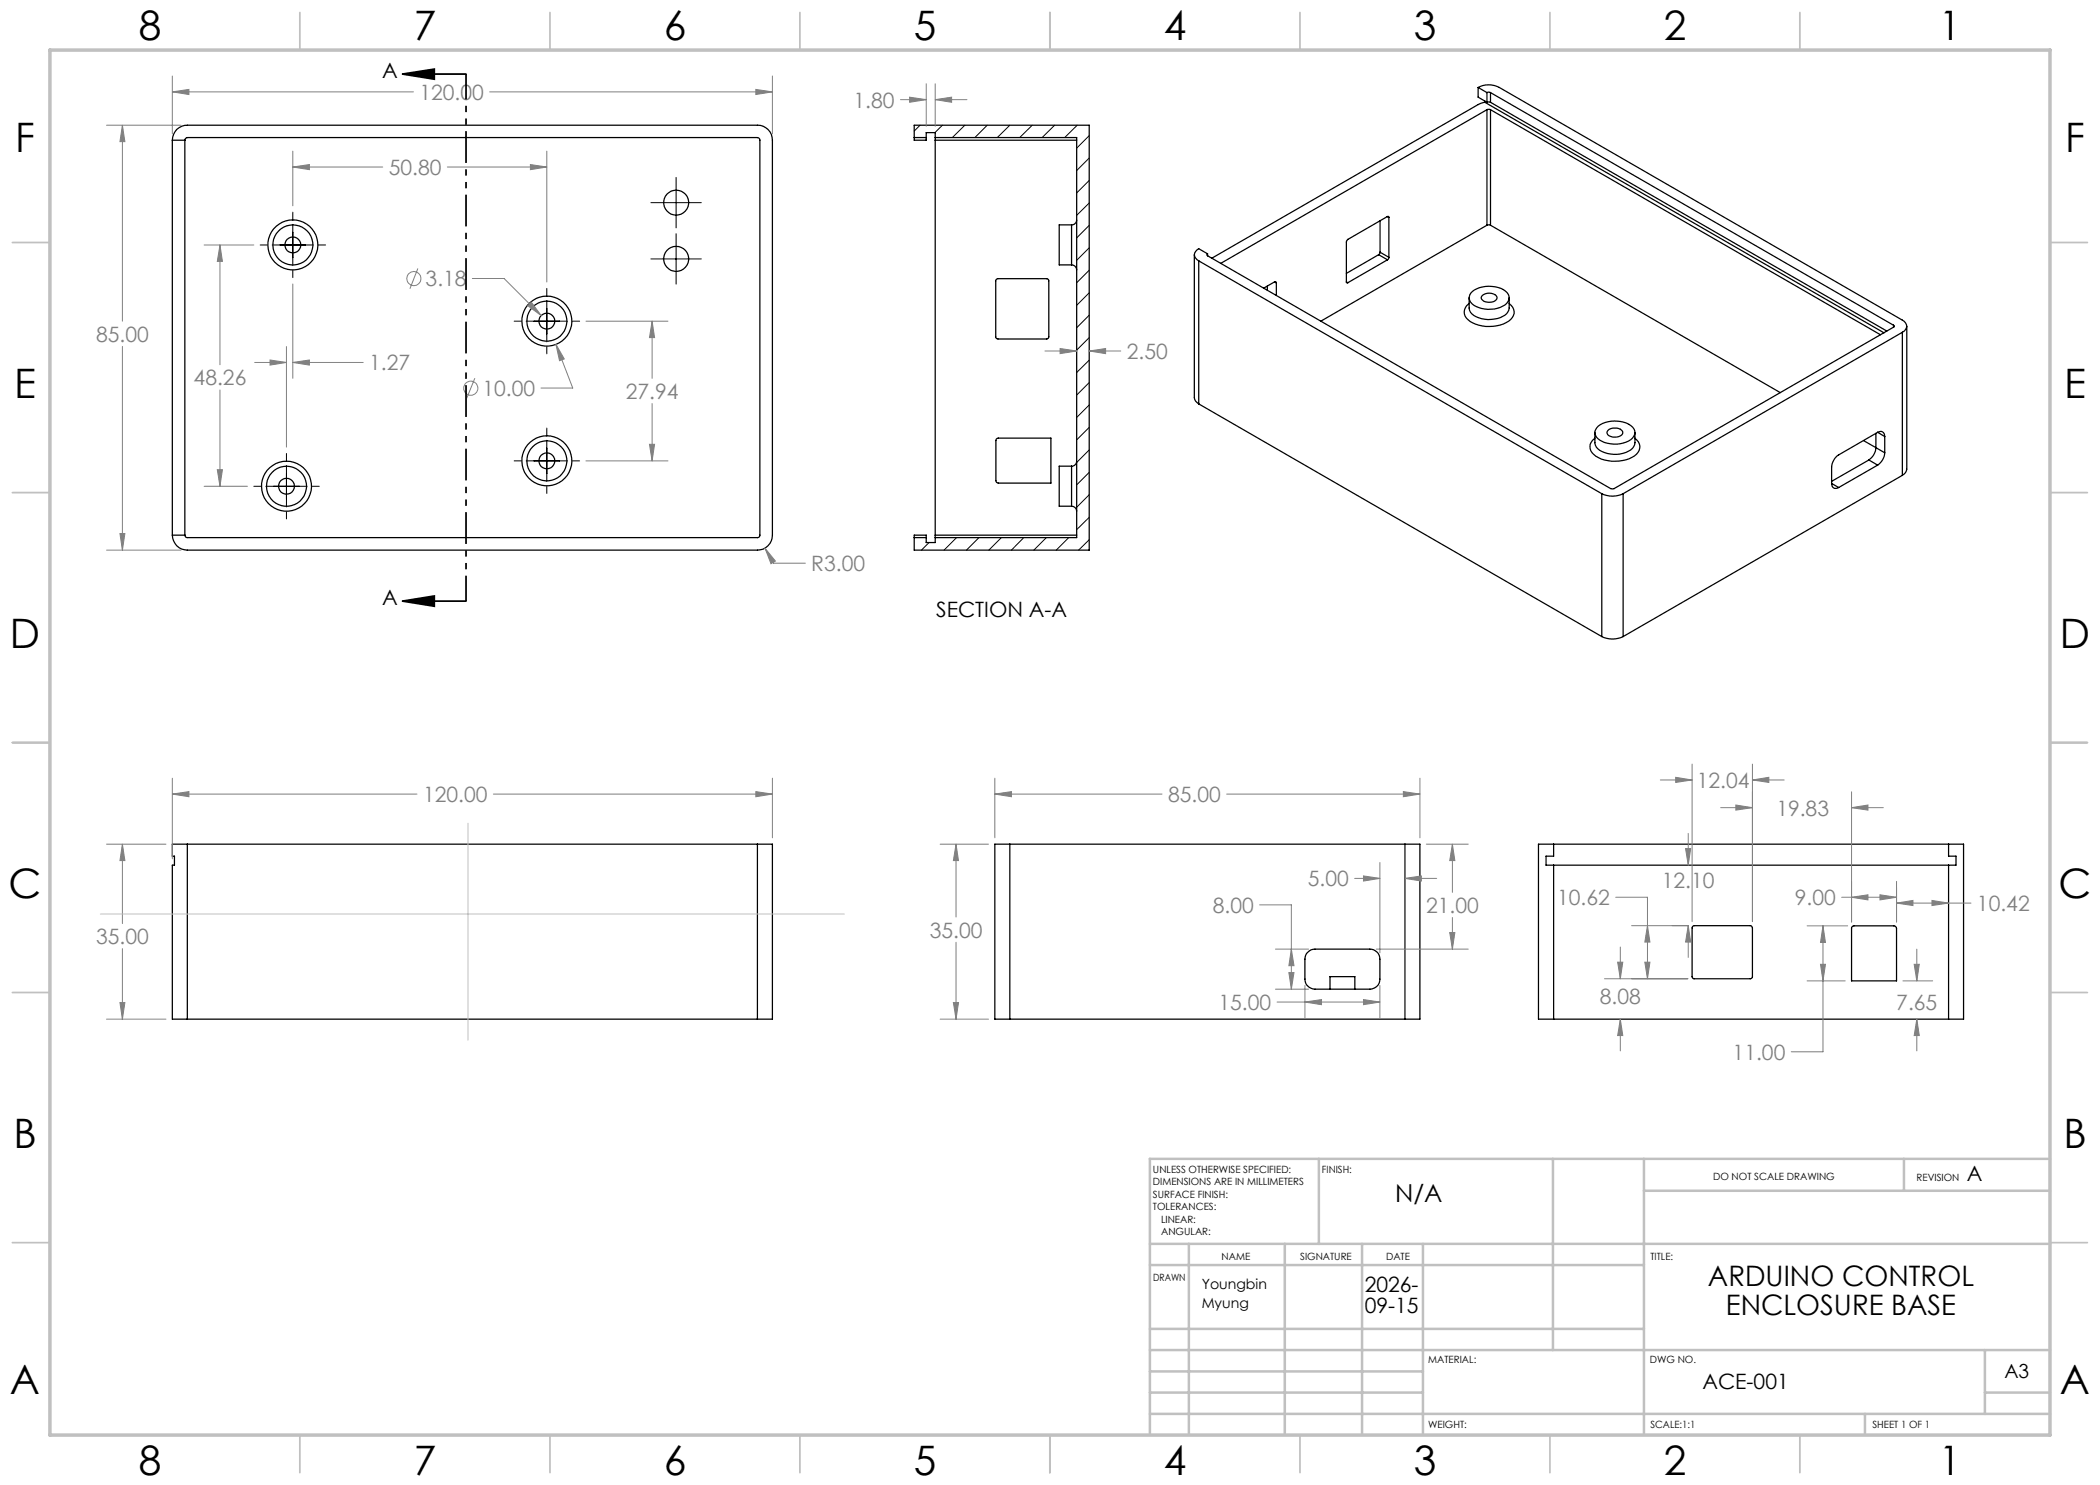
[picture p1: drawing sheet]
<svg xmlns="http://www.w3.org/2000/svg" width="420mm" height="297mm" viewBox="0 0 420 297" stroke-linecap="round" stroke-linejoin="round" font-family="sans-serif">
<g fill="none" stroke="#000" stroke-width=".25">
<path d="M295.6 17.5a4.5 4.5 0 0 1 4.3 0l80.6 46.5a1.28 1.28 0 0 1 .9 1.2 1.28 1.28 0 0 1-.9 1.3M295.6 17.5l1.8 1M295.6 17.5v1.9l1.8 1.1M297.4 18.5l.3-.1 .4 .1M297.4 18.5v2M298.1 18.5l80.6 46.5M298.1 18.5v2M34.5 28a2.95 2.95 0 0 1 3-3h114a2.95 2.95 0 0 1 3 3v79a3 3 0 0 1-3 3h-114a3 3 0 0 1-3-3M34.5 28v79M34.5 28h2.5M37 28l.1-.3 .4-.2h114l.3 .1 .2 .3v79.2l-.2 .4h-114.4l-.3-.1-.1-.4M37 28v79"/>
<path d="M182.8 27.5v.5h2.4v-.5M182.8 27.5v-2.5h35v85h-35v-2.5M182.8 27.5h2.4M185.2 27.5v-1h1.8v1M187 27.5v.5M187 27.5h28.3v80h-28.3M187 28h28.3M187 28v79M297 20.5l-1.4 .4-53.2 30.7M297 20.5l79.8 46.1M297 20.2v.3M297.4 21.9h.7"/>
<path d="M297.4 20.5h.7M297.4 21.9l-53.2 30.8M297.4 21.9v23.1M298.1 21.9l78 45.1M298.1 21.9v23.1M298.1 20.5l79.3 45.7M199.2 55.9l.4-.2h9.7l.4 .2 .1 .3v11.2l-.1 .3-.3 .1h-9.8a.42 .42 0 0 1-.5-.5v-11.2zM214.3 53a1.02 1.02 0 0 1 1 1M214.3 45h-2.5v8h2.5M214.3 45v8M215.3 44a1.02 1.02 0 0 1-1 1M238.9 51v28.5a1.61 1.61 0 0 0 .8 1.3"/>
<path d="M239.7 52.2l80.7 46.5M239.7 52.2v28.6M241.5 50.8l-1.8-1.1a1.28 1.28 0 0 0-.8 1.3 1.28 1.28 0 0 0 .8 1.2M241.5 50.8l-.1 .2 .1 .1M241.5 51.1l80.9 46.7 .4-.1 55.9-32.3M241.5 50.8v.3M253.5 57.2v.9M254.9 56.4h.3l.1 .2M254.9 56.4l-2.2 1.2M254.9 56.4l.4 .2M255.3 56.6v2.5M269.3 56.4l.3 .1"/>
<path d="M275.7 50.9l1.8 1.1M275.7 50.9l-6.4 3.8M276 50.4l-.3 .5M276 44.2v6.2M276 50.4l1.8 1.1M277.5 43.3l-8 4.6-.2 .3v8.3h.3M277.5 43.3a.18 .18 0 0 1 .2 0 .18 .18 0 0 1 .1 .2M277.5 43.3l.3 .2M277.5 52l-7.9 4.5M277.8 51.5l-.3 .5M277.8 43.5v8M293.8 59.5v2.1a2.64 2.64 0 0 0 2.5 2.1 5.9 5.9 0 0 0 5-1l.5-1v-2.2"/>
<path d="M294.5 58.3a5.8 5.8 0 0 1 6.9 .2 1.69 1.69 0 0 1-.9 2.7 5.7 5.7 0 0 1-6.4-.8 1.58 1.58 0 0 1 .4-2.1zM296.5 59.1a2.12 2.12 0 0 1 2.9 .2 1.01 1.01 0 0 1-1.2 1.1l-.4 .1a1.21 1.21 0 0 1-1.5-1.2zM297.4 45h.7M297.4 45l-33.2 19.2M298.1 45l58 33.5M293.8 60.7a2.06 2.06 0 0 0 .2 3.6 7.5 7.5 0 0 0 8.2-.4 1.99 1.99 0 0 0-.4-3.2M378.7 65l.1 .2-.1 .2M378.7 65v.4M380.5 66.5l-55.9 32.2M380.5 66.5v28.6M381.4 65.3v28.5a1.61 1.61 0 0 1-.9 1.3M199.2 87.8l.4-.2h10.6v9h-10.5l-.4-.1-.1-.3z"/>
<path d="M214.3 93.2h-2.5v8h2.5M214.3 93.2v8M215.3 92.2a1.02 1.02 0 0 1-1 1M239.7 80.8l80.7 46.5M319 87.6a2.06 2.06 0 0 0 .2 3.7 7.5 7.5 0 0 0 8.1-.5 1.99 1.99 0 0 0-.3-3.2M319 86.5v2a2.64 2.64 0 0 0 2.5 2.2 5.6 5.6 0 0 0 5-1l.5-1.1v-2.1M319.7 85.2a5.8 5.8 0 0 1 6.9 .3 1.72 1.72 0 0 1-.9 2.7 5.7 5.7 0 0 1-6.4-.8 1.5 1.5 0 0 1 .4-2.2zM320.4 98.7a4.9 4.9 0 0 0 4.2 0M320.4 98.7v28.6M321.6 86.1a2.2 2.2 0 0 1 2.9 .2 1.01 1.01 0 0 1-1.1 1.1h-.8a.97 .97 0 0 1-1.1-1.1zM324.6 98.7v28.6M366.3 96.7a.86 .86 0 0 0 .4 .9 .86 .86 0 0 0 1-.1"/>
<path d="M366.3 96.7l1.4 .8M372.7 88.1l2.5 1.4M373.8 92l1.7 1M373.8 92l-7.5 4.3M375.2 89.5a3.2 3.2 0 0 1-1.4 2.5M375.2 89.5l1.7 1.1M375.2 86.7v2.8M375.5 86.5l-7.8 4.5a3.2 3.2 0 0 0-1.4 2.4v3.3M375.5 86.5a.88 .88 0 0 1 1-.1 .88 .88 0 0 1 .4 .9M375.5 93l-7.8 4.5M375.5 86.5l1.4 .8M376.9 90.6a3.2 3.2 0 0 1-1.4 2.4"/>
<path d="M376.9 87.3v3.3M380.5 95.1l-55.9 32.2M34.5 107h2.5M182.8 107.5v-.5h2.4v.5M182.8 107.5h2.4M185.2 107.5v1h1.8v-1M187 107v.5M187 107h28.3M214.3 101.2a1.02 1.02 0 0 1 1 1M320.4 127.3a4.9 4.9 0 0 0 4.2 0M37.5 168.8h-3v2.4h.4v1.8h-.4v30.8h3M37.5 168.8v35"/>
<path d="M37.5 168.8h114M151.5 168.8h3v35h-3M151.5 168.8v35M202 168.8h-3v35h3M202 168.8h79M202 168.8v35M281 168.8h3v35h-3M281 168.8v35M310.7 168.8h-3v35h3M310.7 168.8v2.4h-1.5v1.8h1.5M310.7 168.8h79M310.7 173v30.8"/>
<path d="M310.7 173h79M389.7 168.8v2.4h1.5v1.8h-1.5M389.7 168.8h3v35h-3M389.7 173v30.8M261.6 190.4a1.78 1.78 0 0 1 1.4-.6h11a1.99 1.99 0 0 1 2 2v4a1.99 1.99 0 0 1-2 2h-11a2.05 2.05 0 0 1-2-2v-4a1.78 1.78 0 0 1 .6-1.4zM266 197.8v-2.5h5v2.5M338.6 185.3l.2-.2 11.5 .1 .2 .4v9.8l-.2 .2-.2 .2-11.5-.1-.2-.3v-9.8zM370.5 185.3l.3-.1h8l.3 .1 .2 .4v10.5h-9v-10.6zM37.5 203.8h114M202 203.8h79M310.7 203.8h79"/>
<circle cx="58.6" cy="49" r="1.58"/>
<circle cx="58.6" cy="49" r="5"/>
<circle cx="58.6" cy="49" r="4"/>
<circle cx="135.2" cy="40.5" r="2.51"/>
<circle cx="135.2" cy="51.8" r="2.51"/>
<circle cx="109.4" cy="64.2" r="1.58"/>
<circle cx="109.4" cy="64.2" r="5"/>
<circle cx="109.4" cy="64.2" r="4"/>
<circle cx="57.3" cy="97.3" r="1.58"/>
<circle cx="57.3" cy="97.2" r="5"/>
<circle cx="57.3" cy="97.2" r="4"/>
<circle cx="109.4" cy="92.2" r="1.58"/>
<circle cx="109.4" cy="92.2" r="5"/>
<circle cx="109.4" cy="92.2" r="4"/>
</g>
<g fill="none" stroke="#000" stroke-width=".2">
<path d="M135.2 35.5v10.1M184 25l-1.2 1.2M188.5 25l-1.5 1.5M193 25l-2.5 2.5M197.4 25l-2.4 2.5M202 25l-2.5 2.5M206.4 25l-2.5 2.5M210.9 25l-2.5 2.5M215.4 25l-2.5 2.5M217.8 27.1l-2.5 2.5M217.8 31.6l-2.5 2.5M217.8 36.1l-2.5 2.5"/>
<path d="M52 49h1.5M54.4 49h8.3M58.6 42.4v1.5M58.6 44.9v8.2M58.6 54.1v1.4M63.6 49h1.5M109.4 57.7v1.5M130.2 51.8h10.1M130.2 40.5h10.1M135.2 46.7v10.1M217.8 40.6l-2.5 2.5M217.8 45.1l-2.5 2.5"/>
<path d="M217.8 49.6l-2.5 2.5M217.8 54l-2.5 2.5M217.8 58.6l-2.5 2.5M102.8 64.2h1.5M105.2 64.2h8.3M109.4 60.1v8.3M109.4 69.3v1.5M114.4 64.2h1.5M217.8 63l-2.5 2.5M217.8 67.5l-2.5 2.5M217.8 72l-2.5 2.5M217.8 76.5l-2.5 2.5"/>
<path d="M50.8 97.3h1.4M53.2 97.3h8.2M57.3 90.7v1.5M57.3 93.1v8.3M62.4 97.3h1.5M102.8 92.2h1.5M105.2 92.2h8.3M109.4 85.6v1.5M109.4 88v8.3M109.4 97.3v1.4M114.4 92.2h1.5M217.8 81l-2.5 2.5"/>
<path d="M217.8 85.5l-2.5 2.5M217.8 90l-2.5 2.5M217.8 94.5l-2.5 2.5M217.8 99l-2.5 2.5M57.3 102.3v1.5M185.8 108.5l-1.5 1.5M191.3 107.5l-2.5 2.5M195.8 107.5l-2.5 2.5M200.3 107.5l-2.5 2.5M204.8 107.5l-2.5 2.5M209.3 107.5l-2.5 2.5M213.7 107.5l-2.5 2.5"/>
<path d="M217.8 103.5l-2.5 2.4M217.8 107.9l-2.1 2.1"/>
</g>
<g fill="none" stroke="#808080" stroke-width=".2">
<path d="M34.5 18.4l3.3-.5v1zM34.5 15.2v11.6M34.5 18.4h48.2M97.9 18.4h56.6M151.2 17.9l3.3 .5-3.3 .5zM154.5 15.2v11.6M180.1 19.9h5.1M181.9 19.4l3.3 .5-3.3 .6zM185.2 16.8v8.5M187 19.9l3.3-.5v1.1zM187 16.8v8.5M187 19.9h6.4"/>
<path d="M21.3 25h14.9M24.5 25l.5 3.3h-1zM24.5 25v39.2M58.6 33.4l3.3-.5v1zM58.6 30.2v11M58.6 33.4h18M89.5 33.4h19.9M106.1 32.9l3.3 .5-3.3 .5zM109.4 30.2v26.2M40.8 49h10M44 49l.5 3.3h-1zM44 49v24"/>
<path d="M58.6 56.8v18.9M83.6 53.7l-1.6 4M94.5 55.7h6.3l7.4 7.4M24.5 69.3v40.7M44 78v19.3M50.9 72.5h6.4M54 72l3.3 .5-3.3 .5zM57.3 69.3v20.1M58.6 72.5l3.3-.5v1zM58.6 72.5h14M95 75.6l-1.7 4.1M105.6 61.1l.7-.7 1.9 2.7z"/>
<path d="M111.2 68.9l1.7 2.9-1 .3zM111.2 68.9l3.3 8.7h-6.3M117.2 64.2h16.4M130.4 64.2l.5 3.3h-1zM130.4 64.2v11.5M209 70.2h6.3M212 69.7l3.3 .5-3.3 .5zM217.8 70.2l3.3-.5v1zM217.8 70.2h6.4M40.8 97.3h8.7M43.5 93.9h1l-.5 3.4zM117.2 92.2h16.4"/>
<path d="M129.9 88.9h1l-.5 3.3zM130.4 80.7v11.5M21.3 110h14.9M24 106.7h1l-.5 3.3zM153 109.6l2.1 2.6-.9 .5zM153 109.6l1.7 3h6.4M34.5 158.8l3.3-.5v1zM34.5 155.6v16.2M34.5 158.8h48.9M98.7 158.8h55.8M151.2 158.3l3.3 .5-3.3 .5zM154.5 155.6v12"/>
<path d="M199 158.8l3.3-.5v1zM199 158.8h33.4M199 155.6v12M245.3 158.8h38.7M280.7 158.3l3.3 .5-3.3 .5zM284 155.6v12M332.1 156h6.3M335.1 155.5l3.3 .5-3.3 .5zM338.4 152.8v31.5M350.5 156l3.3-.5v1zM350.5 152.8v31.5M350.5 156h6.3"/>
<path d="M370.3 158.4v26M21.3 168.8h11.9M24.5 168.8l.5 3.3h-1zM24.5 168.8v15.9M188 168.8h9.7M191.2 168.8l.5 3.3h-1zM191.2 168.8v14.6M270.9 175.7h5.1M272.7 175.2l3.3 .5-3.3 .5zM276 172.5v18.1M281 175.7l3.3-.5v1zM281 175.7h6.3"/>
<path d="M285.3 168.8h8.4M290.5 168.8l.5 3.3h-1.1zM290.5 168.8v9.7M323.1 179.5h6.4v16.3M337.1 169.7h1l-.5 3.3zM337.6 166.7v6.3M344.1 161.5h6.4M347.2 161l3.3 .5-3.3 .5zM368.3 179.5h11M370.3 179.5l3.3-.5v1zM370.3 161.5l3.3-.5v1zM370.3 161.5h6.4"/>
<path d="M376 179l3.3 .5-3.3 .5zM379.3 176.3v8.1M24.5 189.7v14.1M191.2 188.5v15.3M251.9 181h6.4v16.8M255.1 189.8h6.6M255.1 197.8h6.6M257.8 194.5h1l-.5 3.3zM258.3 189.8l.5 3.3h-1zM261 197.1v6.5M272.7 199.9l3.3 .5-3.3 .5zM275.2 189.8h18.5"/>
<path d="M276 197.1v6.5M289.9 186.5h1.1l-.5 3.3zM290.5 183.5v6.3M320.9 195.8h16.7M323.5 192.4h1.1l-.5 3.4zM324.1 189.4v6.4M326.3 185.1h11.3M329 192.4h1l-.5 3.4zM329.5 185.1l.5 3.3h-1zM337.6 185.1l.5 3.3h-1zM337.6 185.1v6.4M361.4 185.2h8.1"/>
<path d="M361.4 196.2h7.6M364.1 192.9h1l-.5 3.3zM364.6 185.2l.5 3.3h-1zM364.6 185.2v25.2h-6.4M379.3 180.6l3.3-.5v1zM379.3 180.6h14.9M380.6 196.2h5.9M382.8 192.9h1.1l-.5 3.3zM383.4 189.8v6.4M386.4 180.1l3.3 .5-3.3 .5zM21.3 203.8h11.9M24 200.5h1l-.5 3.3z"/>
<path d="M188 203.8h9.7M190.7 200.5h1l-.5 3.3zM255.4 200.4h20.6M261 200.4l3.3-.5v1zM324.1 203.8l.5 3.3h-1.1zM324.1 203.8v6.4M383.4 203.8l.5 3.3h-1.1zM383.4 203.8v6.4"/>
<circle cx="82.8" cy="55.7" r="1.4"/>
<circle cx="94.2" cy="77.7" r="1.41"/>
</g>
<path d="M80.5 14.8l6.4-1v2zM80.5 14.8h12.7M80.5 120.2l6.4-1v2zM80.5 120.2h12.7" fill="none" stroke="#000" stroke-width=".35"/>
<path d="M93.2 14.8v105.4" fill="none" stroke="#000" stroke-width=".35" stroke-dasharray="6.3 1.3 1.3 1.3 1.3 1.3" stroke-dashoffset="1.3" stroke-linecap="butt"/>
<path d="M93.6 164.6v43.4M20.1 182.8h148.8" fill="none" stroke="#c0c0c0" stroke-width=".2"/>
<g fill="none" stroke="#c0c0c0" stroke-width=".35">
<path d="M60 2.5v7.5M110 2.5v7.5M160 2.5v7.5M210 2.5v7.5M260 2.5v7.5M310 2.5v7.5M360 2.5v7.5M2.5 48.5h7.5M410 48.5h7.5M2.5 98.5h7.5M410 98.5h7.5M2.5 148.5h7.5"/>
<path d="M410 148.5h7.5M2.5 198.5h7.5M410 198.5h7.5M2.5 248.5h7.5M410 248.5h7.5M60 287v7.5M110 287v7.5M160 287v7.5M210 287v7.5M260 287v7.5M310 287v7.5M360 287v7.5"/>
</g>
<g fill="none" stroke="#c0c0c0" stroke-width=".5">
<path d="M263.8 231.8v17M310.6 231.8v38.2M328.8 231.8v55.2M328.8 238.2h81.2M380.8 231.8v6.4M410 231.8h-180v55.2M230 248.8h180M230 253h98.8M237.8 248.8v38.2M257 248.8v38.2M272.4 248.8v38.2M284.6 248.8v38.2"/>
<path d="M230 265.8h98.8M230 278.5h54.6M230 274.3h54.6M230 270h180M397 278.5h13M397 270v12.8M230 282.8h180M373 282.8v4.2"/>
</g>
<path d="M10 10h400v277h-400z" fill="none" stroke="#c0c0c0" stroke-width=".7"/>
<path d="M80.5 14.8l6.4-1v2zM80.5 120.2l6.4-1v2z" fill="#000"/>
<path d="M34.5 158.8l3.3-.5v1zM151.2 158.3l3.3 .5-3.3 .5zM24.5 168.8l.5 3.3h-1zM24 200.5h1l-.5 3.3zM34.5 18.4l3.3-.5v1zM151.2 17.9l3.3 .5-3.3 .5zM24.5 25l.5 3.3h-1zM24 106.7h1l-.5 3.3zM58.6 33.4l3.3-.5v1zM106.1 32.9l3.3 .5-3.3 .5zM54 72l3.3 .5-3.3 .5zM58.6 72.5l3.3-.5v1zM129.9 88.9h1l-.5 3.3zM130.4 64.2l.5 3.3h-1zM44 49l.5 3.3h-1zM43.5 93.9h1l-.5 3.4zM153 109.6l1.2 3.1 .9-.5zM106.3 60.4l-.7 .7 2.6 2zM111.2 68.9l.7 3.2 1-.3zM199 158.8l3.3-.5v1zM280.7 158.3l3.3 .5-3.3 .5zM191.2 168.8l.5 3.3h-1zM190.7 200.5h1l-.5 3.3zM258.3 189.8l.5 3.3h-1zM257.8 194.5h1l-.5 3.3zM261 200.4l3.3-.5v1zM272.7 199.9l3.3 .5-3.3 .5zM290.5 168.8l.5 3.3h-1.1zM289.9 186.5h1.1l-.5 3.3zM272.7 175.2l3.3 .5-3.3 .5zM281 175.7l3.3-.5v1zM335.1 155.5l3.3 .5-3.3 .5zM350.5 156l3.3-.5v1zM329 192.4h1l-.5 3.4zM329.5 185.1l.5 3.3h-1zM376 179l3.3 .5-3.3 .5zM370.3 179.5l3.3-.5v1zM364.6 185.2l.5 3.3h-1zM364.1 192.9h1l-.5 3.3zM323.5 192.4h1.1l-.5 3.4zM324.1 203.8l.5 3.3h-1.1zM382.8 192.9h1.1l-.5 3.3zM383.4 203.8l.5 3.3h-1.1zM337.6 185.1l.5 3.3h-1zM337.1 169.7h1l-.5 3.3zM379.3 180.6l3.3-.5v1zM386.4 180.1l3.3 .5-3.3 .5zM347.2 161l3.3 .5-3.3 .5zM370.3 161.5l3.3-.5v1zM212 69.7l3.3 .5-3.3 .5zM217.8 70.2l3.3-.5v1zM181.9 19.4l3.3 .5-3.3 .6zM187 19.9l3.3-.5v1.1z" fill="#808080"/>
<g font-size="8.1">
<text x="27.7" y="8">8</text>
<text x="82.7" y="8">7</text>
<text x="132.7" y="8">6</text>
<text x="182.7" y="8">5</text>
<text x="232.7" y="8">4</text>
<text x="282.7" y="8">3</text>
<text x="332.7" y="8">2</text>
<text x="387.7" y="8">1</text>
<text x="3" y="30.4">F</text>
<text x="413" y="30.4">F</text>
<text x="2.8" y="79.6">E</text>
<text x="412.8" y="79.6">E</text>
<text x="2" y="129.6">D</text>
<text x="412" y="129.6">D</text>
<text x="1.7" y="179.6">C</text>
<text x="411.7" y="179.6">C</text>
<text x="2.7" y="229.6">B</text>
<text x="412.7" y="229.6">B</text>
<text x="2" y="278.9">A</text>
<text x="412" y="278.9">A</text>
<text x="27.7" y="295">8</text>
<text x="82.7" y="295">7</text>
<text x="132.7" y="295">6</text>
<text x="182.7" y="295">5</text>
<text x="232.7" y="295">4</text>
<text x="282.7" y="295">3</text>
<text x="332.7" y="295">2</text>
<text x="387.7" y="295">1</text>
</g>
<g font-size="5.6">
<text x="341.6" y="257.3">ARDUINO CONTROL</text>
<text x="345.2" y="262.9">ENCLOSURE BASE</text>
</g>
<text font-size="4.9" x="279" y="240.5">N/A</text>
<g font-size="4.2">
<text x="76.4" y="15.6">A</text>
<text x="76.4" y="121">A</text>
<text x="187.2" y="123.4">SECTION A-A</text>
<text x="393.4" y="236.2">A</text>
<text x="272.9" y="258.4">2026-</text>
<text x="272.9" y="262.6">09-15</text>
<text x="340.5" y="277.9">ACE-001</text>
</g>
<g font-size="4.2" fill="#808080">
<text x="83.9" y="20">120.00</text>
<text x="170.7" y="21.5">1.80</text>
<text x="77.7" y="35">50.80</text>
<text x="85.1" y="57.3">3.18</text>
<text x="19.2" y="68.3">85.00</text>
<text x="225.4" y="71.8">2.50</text>
<text x="38.7" y="77">48.26</text>
<text x="73.8" y="74.1">1.27</text>
<text x="96.5" y="79.2">10.00</text>
<text x="125.2" y="79.8">27.94</text>
<text x="162.3" y="114.2">R3.00</text>
<text x="84.6" y="160.4">120.00</text>
<text x="233.6" y="160.4">85.00</text>
<text x="339.3" y="157.6">12.04</text>
<text x="355.3" y="163.1">19.83</text>
<text x="261.6" y="177.3">5.00</text>
<text x="332.4" y="177.6">12.10</text>
<text x="242.6" y="182.6">8.00</text>
<text x="285.2" y="182.6">21.00</text>
<text x="311.4" y="181">10.62</text>
<text x="359" y="181">9.00</text>
<text x="395.4" y="182.2">10.42</text>
<text x="19.2" y="188.8">35.00</text>
<text x="185.9" y="187.5">35.00</text>
<text x="243.7" y="202">15.00</text>
<text x="320" y="200.7">8.08</text>
<text x="379.3" y="201.9">7.65</text>
<text x="346.5" y="211.9">11.00</text>
</g>
<text font-size="3.9" x="400.9" y="275.5">A3</text>
<g font-size="2.8">
<text x="240.3" y="257.7">Youngbin</text>
<text x="240.3" y="261.6">Myung</text>
</g>
<g font-size="2">
<text x="230.6" y="234.6">UNLESS OTHERWISE SPECIFIED:</text>
<text x="230.6" y="237.1">DIMENSIONS ARE IN MILLIMETERS</text>
<text x="230.6" y="239.6">SURFACE FINISH:</text>
<text x="264.4" y="234.6">FINISH:</text>
<text x="342.6" y="236">DO NOT SCALE DRAWING</text>
<text x="383.3" y="236.2">REVISION</text>
<text x="230.6" y="242.1">TOLERANCES:</text>
<text x="232.2" y="244.6">LINEAR:</text>
<text x="232.2" y="247.1">ANGULAR:</text>
<text x="244.3" y="252">NAME</text>
<text x="260" y="251.9">SIGNATURE</text>
<text x="277.2" y="251.9">DATE</text>
<text x="330.1" y="251.9">TITLE:</text>
<text x="230.6" y="256.1">DRAWN</text>
<text x="285.6" y="272.5">MATERIAL:</text>
<text x="330" y="272.5">DWG NO.</text>
<text x="285.6" y="285.5">WEIGHT:</text>
<text x="330.1" y="285.6">SCALE:1:1</text>
<text x="374.5" y="285.6">SHEET 1 OF 1</text>
</g>
</svg>
